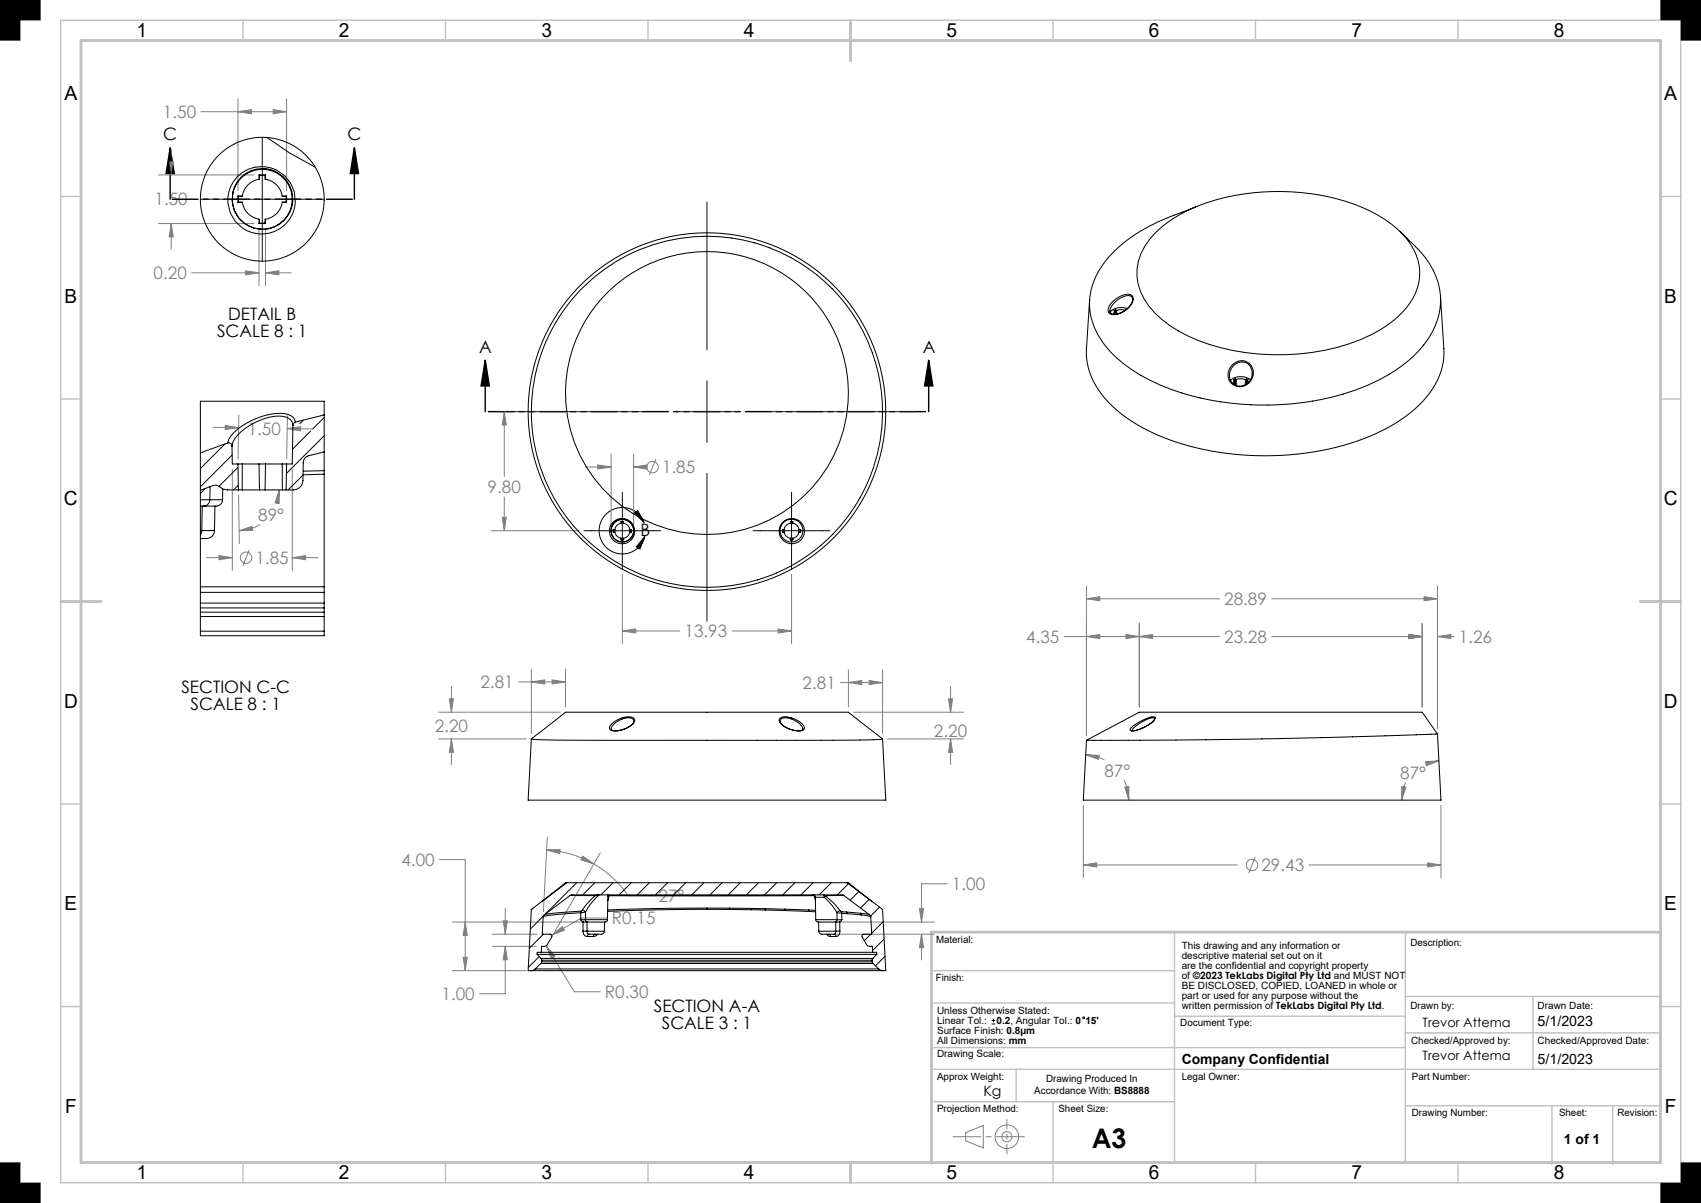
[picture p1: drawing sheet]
<svg xmlns="http://www.w3.org/2000/svg" width="420mm" height="297mm" viewBox="0 0 420 297" stroke-linecap="round" stroke-linejoin="round" font-family="sans-serif">
<g fill="none" stroke="#808080" stroke-width=".25">
<path d="M41.8 39.9h1l-.5 3.3zM42.3 36.8v6.4M49.6 27.6h21.2M58.8 27.6l3.3-.5v1zM58.8 24.4v22.7M67.5 27.1l3.3 .5-3.3 .5zM70.8 24.4v22.7M39.1 43.2h23.6M39.1 55.2h23.6M42.3 55.2l.5 3.3h-1zM42.3 55.2v6.3M64 56.5v14"/>
<path d="M65.6 56.5v14M47.3 67.4h16.7M60.7 66.8l3.3 .6-3.3 .5zM65.6 67.4l3.3-.6v1.1zM65.6 67.4h6.3M52.6 105.5l6.3 .1M55.6 105l3.3 .6-3.3 .4zM57.4 115.8v25.1M59 102.4l-.2 10.9M70.9 105.8l6.4 .1M70.9 105.8l3.3-.4v1zM71 102.6l-.2 10.7"/>
<path d="M72.2 115.8v25.1M124.5 101.6v16M124.5 101.6l.5 3.3h-1zM144.5 115.3h6.4M147.6 114.8l3.3 .5-3.3 .5zM150.9 112.1v17.7M156.4 115.3l3.3-.5v1zM156.4 112.1v17.7M156.4 115.3h1.1M161.9 113.3l-1.6 4M51 137.7h6.4M54.1 137.2l3.3 .5-3.3 .5z"/>
<path d="M58.9 122.2l.2 12M59 131l3.2-1.1 .2 1zM61.6 135.7l-1.7 4M64.2 129.5l-2.4 1.1-2.8 .4M68.9 121v3.3l-1-.2zM68.9 121l-.1 1.7-.5 1.7M72.2 137.7h6.3M72.2 137.7l3.3-.5v1zM121.3 131h21.6M124 127.7h1l-.5 3.3zM124.5 122.7v8.3M153.7 155.8l3.3-.5v1z"/>
<path d="M153.7 141.8v17.2M153.7 155.8h14.2M180.8 155.8h14.6M192.1 155.3l3.3 .5-3.3 .5zM195.4 141.8v17.2M262.8 157.2h38.3M268.3 157.2l3.3-.6v1.1zM268.3 147.8l3.3-.5v1zM268.3 144.7v36.8M268.3 147.8h32.8M278 156.6l3.3 .6-3.3 .5zM281.3 157.2l3.3-.6v1.1z"/>
<path d="M281.3 154v20.6M314 157.2h37.2M314 147.8h40.9M347.9 156.6l3.3 .6-3.3 .5zM351.2 154v20.6M351.6 147.3l3.3 .5-3.3 .5zM354.9 157.2l3.3-.6v1.1zM354.9 157.2h4.1M354.9 144.7v35.2M108.3 175.8h30.1M110.9 172.5h1.1l-.5 3.3zM111.5 169.5v6.3"/>
<path d="M128 168.4h11.6M131.2 168.4l3.3-.6v1.1zM131.2 165.2v16M136.3 167.8l3.3 .6-3.3 .5zM139.6 165.2v9.4M207.6 168.5h10.3M209.5 168.5l3.3-.5v1zM209.5 165.3v9.3M210.8 175.8h27.1M214.6 168l3.3 .5-3.3 .5zM217.9 165.3v15.9M234.2 172.5h1l-.5 3.3z"/>
<path d="M234.7 169.5v6.3M108.3 182.4h21.6M111.5 182.4l.5 3.3h-1.1zM111.5 182.4v6.4M219.2 182.4h18.7M234.7 182.4l.5 3.3h-1zM234.7 182.4v6.4M267.5 198.8v17.9M268.1 186.3l3.3 .2-.2 1zM268.1 186.3l2.3 .4 2.3 .9M277.6 192.6l.8 2.4 .3 2.5M277.7 194.3l1-.1v3.3z"/>
<path d="M346.1 194.2l1 .2-1 3.1zM347.1 193.2l-.8 2.1-.2 2.2M351.9 188.1l3.4-.3-3.1 1.3zM355.3 187.8l-2 .4M355.8 198.8v17.9M108.5 212.2h6.4v27.4M135 209.8l3.3-.1-.1 1zM135 209.8a26.1 26.1 0 0 1 11.6 3.5M135.1 206.7l-.9 18.4M143.9 211.4l2.7 1.9-3.1-1zM146.6 213.3a26.1 26.1 0 0 1 8.5 7.8h6.3M148.2 210.6l-11.3 19.6"/>
<path d="M233.9 218.2h-6.4v9.4M267.5 213.5l3.3-.5v1zM267.5 213.5h38M309.9 211.5l-1.6 4.1M323.2 213.5h32.6M352.5 213l3.3 .5-3.3 .5zM111.7 227.6h32.1M111.7 239.6h18.1M114.4 236.3h1l-.5 3.3zM114.9 227.6l.5 3.3h-1zM121.6 230.6h11M121.6 233.6h10.9"/>
<path d="M124.2 227.3h1.1l-.5 3.3zM124.8 233.6l.5 3.3h-1.1zM124.8 233.6v11.7h-6.4M124.8 224.3v6.3M134.8 233.5l7 11.3h6.4M134.8 233.5l2.2 2.6-.9 .5zM136.2 230.9l2.6-2.1 .5 .9zM149.9 226.6h-6.3l-7.4 4.3M205.9 230.6h24.8M207.5 227.6h23.2M227 224.3h1l-.5 3.3zM227.5 230.6v6.4"/>
<path d="M227.5 230.6l.5 3.3h-1zM238.4 279.6l4.4-1.7v5.5l-4.4-1.8z"/>
<circle cx="161.1" cy="115.3" r="1.41"/>
<circle cx="60.8" cy="137.7" r="1.41"/>
<circle cx="309.1" cy="213.6" r="1.41"/>
<circle cx="248.6" cy="280.6" r="1.26"/>
<circle cx="248.6" cy="280.6" r="2.92"/>
</g>
<path d="M248.6 276.4v8.5" fill="none" stroke="#808080" stroke-width=".25" stroke-dasharray="15.2 1.3 1.3 1.3" stroke-dashoffset="12.9"/>
<path d="M235.3 280.6h17.6" fill="none" stroke="#808080" stroke-width=".25" stroke-dasharray="15.2 1.3 1.3 1.3" stroke-dashoffset="8.3"/>
<path d="M0 0h10v5h-5v5h-5zM410 0h10v10h-5v-5h-5zM0 287h5v5h5v5h-10zM410 292h5v-5h5v10h-10z" fill="none" stroke="#c0c0c0" stroke-width=".25"/>
<g fill="none" stroke="#c0c0c0" stroke-width=".35">
<path d="M15 5h400v287h-400zM60 5v5M110 5v5M160 5v5M260 5v5M310 5v5M360 5v5M15 48.5h5M410 48.5h5M15 98.5h5M410 98.5h5M15 198.5h5"/>
<path d="M410 198.5h5M230 239.6h60M290 230.1v57M347 230.1v57M15 248.5h5M230 258.6h117M230 247.6h60M290 250.9h57M347 255h63M347 246h63M378.5 246v18M410 248.5h5"/>
<path d="M230 272h60M230 264h180M250.9 264v8M260 272v20M347 273h63M383.2 273v14.5M398.2 273v14.5M60 287v5M110 287v5M160 287v5M310 287v5M360 287v5"/>
</g>
<path d="M20 10h390v277h-390zM210 5v10M15 148.5h10M405 148.5h10M410 230.1h-180v57M210 287v5" fill="none" stroke="#c0c0c0" stroke-width=".7"/>
<path d="M0 0v10h5v-5h5v-5zM0 287v10h10v-5h-5v-5zM415 287v5h-5v5h10v-10zM410 0v5h5v5h5v-10z" fill-rule="evenodd" fill="#000"/>
<g fill="none" stroke="#010000" stroke-width=".25">
<path d="M244.9 252.8h.8M244.9 251.9h.8M245.3 251.5v.9"/>
<circle cx="267.6" cy="251.3" r=".22"/>
</g>
<path d="M156.6 126.7l.9-.7 1.5 3zM159 129a5.7 5.7 0 0 0-9-2.4 5.7 5.7 0 0 0 .6 9.3 5.7 5.7 0 0 0 8.6-3.5M159.2 132.4l-1.2 3.1-.9-.5z" fill="none" stroke="#000" stroke-width=".25"/>
<path d="M42 36.5l1 6.3h-2zM42 36.5v12.7M87.5 36.5l1 6.3h-2zM87.5 36.5v12.7M119.8 88.9l1 6.4h-2zM119.8 88.9v12.7M229.3 88.9l1 6.4h-2zM229.3 88.9v12.7" fill="none" stroke="#000" stroke-width=".35"/>
<path d="M229.3 101.6h-109.5" fill="none" stroke="#000" stroke-width=".35" stroke-dasharray="6.3 1.3 1.3 1.3 1.3 1.3" stroke-dashoffset="-.8"/>
<path d="M87.5 49.2h-45.5" fill="none" stroke="#000" stroke-width=".35" stroke-dasharray="6.3 1.3 1.3 1.3 1.3 1.3" stroke-dashoffset="-.5"/>
<path d="M64.8 33.9v30.6M49.5 49.2h30.5M174.6 49.9v36.5M174.6 94v15.2M122.8 101.6h36.5M166.9 101.6h15.3M174.6 116.9v36.5M189.8 101.6h36.5M144.2 131h19M153.7 121.5v19M186 131h18.9M195.4 121.5v19" fill="none" stroke="#300000" stroke-width=".25"/>
<g fill="#000">
<path d="M229.3 88.9l1 6.4h-2zM119.8 88.9l1 6.4h-2zM87.5 36.5l1 6.3h-2zM42 36.5l1 6.3h-2z"/>
<path d="M156.6 126.7l.9-.7 1.5 3zM159.2 132.4l-1.2 3.1-.9-.5z"/>
</g>
<g fill="#808080">
<path d="M114.9 227.6l.5 3.3h-1zM114.4 236.3h1l-.5 3.3zM227.5 230.6l.5 3.3h-1zM227 224.3h1l-.5 3.3zM143.9 211.4l2.7 1.9-3.1-1zM135 209.8l3.3-.1-.1 1zM136.2 230.9l3.1-1.2-.5-.9zM134.8 233.5l1.3 3.1 .9-.5zM124.8 233.6l.5 3.3h-1.1zM124.2 227.3h1.1l-.5 3.3zM55.6 105l3.3 .6-3.3 .4zM70.9 105.8l3.3-.4v1zM59 131l3.2-1.1 .2 1zM68.9 121v3.3l-1-.2zM54.1 137.2l3.3 .5-3.3 .5zM72.2 137.7l3.3-.5v1z"/>
<path d="M124.5 101.6l.5 3.3h-1zM124 127.7h1l-.5 3.3z"/>
<path d="M136.3 167.8l3.3 .6-3.3 .5zM131.2 168.4l3.3-.6v1.1zM111.5 182.4l.5 3.3h-1.1zM110.9 172.5h1.1l-.5 3.3zM234.7 182.4l.5 3.3h-1zM234.2 172.5h1l-.5 3.3zM214.6 168l3.3 .5-3.3 .5zM209.5 168.5l3.3-.5v1zM153.7 155.8l3.3-.5v1zM192.1 155.3l3.3 .5-3.3 .5zM147.6 114.8l3.3 .5-3.3 .5zM156.4 115.3l3.3-.5v1zM278 156.6l3.3 .6-3.3 .5zM268.3 157.2l3.3-.6v1.1zM347.9 156.6l3.3 .6-3.3 .5zM354.9 157.2l3.3-.6v1.1zM352.5 213l3.3 .5-3.3 .5zM267.5 213.5l3.3-.5v1zM351.6 147.3l3.3 .5-3.3 .5zM268.3 147.8l3.3-.5v1zM347.9 156.6l3.3 .6-3.3 .5zM281.3 157.2l3.3-.6v1.1zM277.7 194.3l1-.1v3.3zM268.1 186.3l3.3 .2-.2 1zM351.9 188.1l3.4-.3-3.1 1.3zM346.1 194.2l1 .2-1 3.1zM58.8 27.6l3.3-.5v1zM67.5 27.1l3.3 .5-3.3 .5zM41.8 39.9h1l-.5 3.3zM42.3 55.2l.5 3.3h-1zM65.6 67.4l3.3-.6v1.1zM60.7 66.8l3.3 .6-3.3 .5z"/>
</g>
<g fill="none" stroke="#000" stroke-width=".25">
<path d="M65.9 33.9l5.5 3.8 6.4 3.6M58.8 50h1M58.8 48.4h1M58.8 48.4v1.6M58.8 48.4l.1 .1M58.9 49.9l-.1 .1M58.9 48.5v1.4M58.9 49.9l.9 .1M59.8 50a5 5 0 0 0 4.2 4.1M59.8 48.4l-.9 .1M64 44.3a5 5 0 0 0-4.2 4.1M64 43.2l.1 .1"/>
<path d="M64 43.2h1.6M64 43.2v1.1M64 54.1v1.1M64 54.1l.1 1M64 55.2h1.6M64.1 43.3h1.3M64.1 43.3l-.1 1M64.1 55.1l-.1 .1M64.1 55.1h1.3M65.4 43.3l.2 1M65.4 55.1l.2 .1M65.6 44.3a5 5 0 0 1 4.1 4.1"/>
<path d="M65.6 43.2l-.2 .1M65.6 43.2v1.1M65.6 54.1v1.1M65.6 54.1l-.2 1M69.7 50a5 5 0 0 1-4.1 4.1M69.7 50h1.1M69.7 48.4h1.1M69.7 48.4l.9 .1M70.6 49.9l.2 .1M70.6 48.5v1.4M70.6 49.9l-.9 .1M70.8 48.4v1.6"/>
<path d="M70.8 48.4l-.2 .1M285.4 57.3a37.2 37.2 0 0 1 19.3-9 55.9 55.9 0 0 1 33.8 3.9 22.4 22.4 0 0 1 11.1 10.7 12.7 12.7 0 0 1-2.6 13.4 32.7 32.7 0 0 1-16.9 9.5 56.4 56.4 0 0 1-36.8-2.9 23.1 23.1 0 0 1-11.7-10.8 13.1 13.1 0 0 1 3.8-14.8zM295.3 51.1l-3 1.1a45.6 45.6 0 0 0-17.2 9.8 17.5 17.5 0 0 0-6 14.7 19.8 19.8 0 0 0 8.5 13.2 53.9 53.9 0 0 0 23.7 9.3 69 69 0 0 0 36.3-4.1 31.6 31.6 0 0 0 16-13.1 16.5 16.5 0 0 0-2.5-19.4l-1.6-1.7M345.7 57.2l3.8 3.7M274.7 74.5a4.6 4.6 0 0 1 4.7-1.6 1.55 1.55 0 0 1 0 2.2 5.1 5.1 0 0 1-5.1 2.5 1.06 1.06 0 0 1-.7-1.3l.2-.7zM275.3 76.9l-.3 .6M275.3 76.9v.7M275.4 76.5l-.4 .2 .3 .2M275.4 76.5l.3 .2M275.4 76.5v1.1M275.7 76.7v.8M277.8 76.6l-1-.2-1.1 .3"/>
<path d="M278.3 76.2a3.6 3.6 0 0 0-4.2 1M279.7 73.9a1.43 1.43 0 0 0-2.3-.7 5.3 5.3 0 0 0-3.3 3.5M279.7 73.9v.1M279.7 73.9a4.8 4.8 0 0 1-5.2 3.6l-.4-.3v-.4M355.7 73.1l.8 13a18.5 18.5 0 0 1-7.3 15 50.6 50.6 0 0 1-24.9 10.5 70.1 70.1 0 0 1-40.6-5.2 28.3 28.3 0 0 1-14.2-13.3l-1-3.4-.3-2.2 .8-13.5M304.5 89.9a3 3 0 0 1 4.2 0 3 3 0 0 1 .1 4.1 3 3 0 0 1-4.5 .9 3 3 0 0 1-.2-4.6zM304.7 90.1a2.7 2.7 0 0 1 3.6-.1 2.7 2.7 0 0 1 .6 3.5 2.73 2.73 0 0 1-3.3 1.8 2.73 2.73 0 0 1-2-3.1 3.6 3.6 0 0 1 1.1-2.1zM304.8 94l-.3 .4v.4M304.8 94l.1 1M305 93.5l-.4 .3 .2 .2M305 93.5l.3 .2M305 93.5v1.6"/>
<path d="M305.3 93.7a3 3 0 0 1 2.2 0M305.3 93.7l-.1 1.5M307.5 93.7v1.3M307.7 93.5l.5 .3-.3 .2M307.7 93.5l-.2 .2M307.7 93.5v1.3M307.9 94l.3 .4M307.9 94v.7M308.8 93.8a3.9 3.9 0 0 0-5 .2M49.5 111.8v-12.7h30.5v17.1M49.5 111.8v9.2M55.6 109.6l-6.1 6.1"/>
<path d="M56.2 109.4l.1-.1a.81 .81 0 0 1 1 .9M56.2 109.4l-6.7 2.4M57.3 110.2l.1 4.4h2.4M57.3 112.3l-7.8 7.9M58.8 114.6l.1 6.4M58.8 115.4l-4.6 4.6M58.9 119.8l-1.2 1.2M59.8 114.6h4.2M59.8 114.6v6.4M64 114.6h1.6M64 114.6l.1 6.4M65.6 114.6h4.1"/>
<path d="M65.6 114.6l-.2 6.4M69.7 114.6v6.4M70.8 114.6l-.2 6.4M72.3 106.3h.1M72.3 105.1a2.81 2.81 0 0 0-3.2-2.4 15.1 15.1 0 0 0-11.2 5.7l-.4 .8-.2 1M72.3 105.1l-.1 9.5h-2.5M72.9 104.2a3.2 3.2 0 0 0-3.6-2.2 17.4 17.4 0 0 0-12.4 5.7l-.7 1.7M72.9 104.2l-.4 .3-.2 .6M74.8 117.3l-3.6 3.7M74.9 103.7l-.9 .9M76.7 106.4l-4.5 4.5M80 103.1l-2.7 2.8"/>
<path d="M80 107.6l-9.3 9.3M80 111.6l-3.9 .9a1.73 1.73 0 0 0-1.2 1.7l-.1 4.4a2.4 2.4 0 0 1-2.4 2.4h-2.7M80 117.1v27.8M80 116.2v.9M80 116.2l-5.2 .1M80 117.1l-5.2 .1M80 102.4l-7.1 1.8M49.5 121v.9M49.5 125h.7M49.5 123.4v1.6M49.5 125v6M49.5 131v1.1"/>
<path d="M49.5 123.4h2.3M49.5 131h.3M49.5 121.9v1.5M49.5 133.1v11.8M49.8 131l-.3 1.1M49.8 131h3.2M49.9 125l-.1 6M50.6 120.6l-1.1 1.3M51.8 123.4a1.6 1.6 0 0 1-1.6 1.6M51.8 123.4h3.2M51.9 120.1l-.1 3.3M53 131a2.28 2.28 0 0 1-3 2h-.5v-.8"/>
<path d="M53.1 125l-.1 6M55 123.4a1.87 1.87 0 0 1-2.5 1.6h-2.3M55 120.7v2.7M59.8 121h-3.6a3.4 3.4 0 0 1-2.3-1.1l-1.1-.1-3.3 1.2M59.8 121h4.3M64.1 121h1.3M65.4 121h4.3M151.4 131.3h.4M151.4 130.7h.4M151.4 130.7v.6M151.8 131.3h.1M151.8 131.3a1.88 1.88 0 0 0 1.6 1.6"/>
<path d="M151.8 130.7v.1M153.4 129.2a1.87 1.87 0 0 0-1.6 1.5M153.4 128.8h.6M153.4 128.8v.4M153.4 132.9v.4M153.4 133.3h.6M153.4 132.9h.1M153.4 129.2h.1M153.9 129.2h.1M154 129.2a1.87 1.87 0 0 1 1.5 1.5M154 128.8v.4M154 132.9v.4"/>
<path d="M154 132.9h-.1M155.5 131.3a1.88 1.88 0 0 1-1.5 1.6M155.5 131.3h.4M155.5 130.7h.4M155.5 130.7v.1M155.5 131.3h.1M155.9 130.7v.6M193.2 131.3h.4M193.2 130.7h.4M193.2 130.7v.6M193.2 130.7v.1M193.2 131.3h.1"/>
<path d="M193.6 131.3h.1M193.6 131.3a1.88 1.88 0 0 0 1.5 1.6M193.6 130.7v.1M195.1 129.2a1.87 1.87 0 0 0-1.5 1.5M195.1 128.8h.1M195.1 128.8h.6M195.1 133.3h.6M195.1 128.8v.4M195.1 132.9v.4M195.1 132.9l.1 .3M195.2 128.8h.5M195.2 128.8l-.1 .4"/>
<path d="M195.2 133.2l-.1 .1M195.2 133.2h.5M195.7 128.8v.4M195.7 133.2v.1M195.7 129.2a1.88 1.88 0 0 1 1.6 1.5M195.7 128.8h.1M195.7 132.9v.4M195.7 132.9v.3M197.3 131.3a1.88 1.88 0 0 1-1.6 1.6M197.3 131.3h.4M197.3 130.7h.4M197.3 130.7v.1"/>
<path d="M197.3 131.3h.1M197.7 130.7v.6M49.5 144.9h30.5M49.5 150.1h30.5M49.5 148.9h30.5M49.5 148.9v1.2M49.5 152.2h30.5M49.5 151.1h30.5M49.5 151.1v1.1M49.5 150.1v1M49.5 146.2h30.5M49.5 155.8h30.5"/>
<path d="M49.5 144.9v1.3M49.5 155.8v1.2h30.5v-1.2M49.5 146.2v2.7M49.5 152.2v3.6M80 148.9v1.2M80 151.1v1.1M80 144.9v4M80 150.1v1M80 152.2v3.6M151 178.8a5.8 5.8 0 0 1 5.3-1.6 1.17 1.17 0 0 1-.5 1.9 5.9 5.9 0 0 1-5.1 1.1 .92 .92 0 0 1 .3-1.4zM151.7 178.7a4.8 4.8 0 0 1 4.4-1.3l.3 .3a1.67 1.67 0 0 1-1.3 1.9 4.6 4.6 0 0 1-4.2 .6v-.6zM192.6 177.3a4.6 4.6 0 0 1 4.9 .9l.7 .7a.92 .92 0 0 1 .3 1.2 .92 .92 0 0 1-1.2 .4 6 6 0 0 1-4.8-2.3z"/>
<path d="M198.2 180a1.1 1.1 0 0 1-1.4 .4 4.8 4.8 0 0 1-4.2-2.3l.2-.5a3.6 3.6 0 0 1 4 .6l1.1 .9 .3 .9M209.5 175.8h-69.9l-8.4 6.6M209.5 175.8l8.4 6.6M279.3 179.7a10.6 10.6 0 0 1 5.8-2.7l.2 .2a5.9 5.9 0 0 1-3.9 2.9l-1.5 .3a.58 .58 0 0 1-.9-.3zM285.1 177.5a8.2 8.2 0 0 1-5.7 2.9M285.1 177.5v-.1a1.58 1.58 0 0 0-1.9 .2 7.3 7.3 0 0 0-3.7 2.8M131.2 182.4a1044.7 1044.7 0 0 0 46.5 .4h18.7a277.6 277.6 0 0 0 21.5-.4l.8 15.1h-88.3zM217.9 182.4h.1M268.3 182.8l13-7h69.9l3.7 5.4-43.3 1.2zM354.9 181.2l.9 16.3h-88.3l.8-14.7M139.6 217.9l-5.8 4.6M139.7 217.9h.2"/>
<path d="M139.9 217.9l-8.7 6.6-.8 15.1h.7M139.9 217.9h69.3M142.4 217.9l-7.8 7.8M146.9 217.9l-3 3M151.4 217.9l-3 3M155.9 217.9l-3 3M160.3 217.9l-3 3M164.8 217.9l-3 3M169.3 217.9l-3 3M173.8 217.9l-3 3M178.3 217.9l-3 3M182.8 217.9l-3 3"/>
<path d="M187.3 217.9l-3 3M191.8 217.9l-3 3M196.3 217.9l-3 3M200.8 217.9l-3 3M205.2 217.9l-3 3M209.2 217.9h.3l5.8 4.6M209.2 217.9l8.7 6.6 .8 15.1h-.7M209.5 218.2l-2.8 2.7M131.1 239.6h86.9M131.6 224.2l-.4 .4M132.1 239.2l-1 .4M132.1 239.2h84.9"/>
<path d="M132.6 235.6h83.9M132.6 235.6l1 1M133.1 236.2l-2.7 2.6M133.6 237.9h82M133.6 237.9l-1.5 1.3M133.6 236.6l.2 .5M133.6 236.6h81.9M133.6 235.1h81.9M133.6 235.1h-.9l-.1 .5M133.7 237.5l-.1 .4M133.7 237.5h81.7M133.8 237.1h81.6"/>
<path d="M133.8 237.1l-.1 .4M134.1 226.4l-.2 4.2h1.9a.45 .45 0 0 1 .4 .7l-1.2 2.1-.4 .2h-.9l-.1 1.5M134.1 226.2l-3.2 3.2M134.2 230.6l-3.5 3.5M140.8 221.1h6.2M140.8 221.1h67.5M140.8 221.1l-6.5 4.8-.2 .5M143.4 227.1l.6 .5M143.4 225.3l-6.8 .6-2.5 .5M143.4 225.3v1.8M143.5 225l-.1 .3M143.5 225l-5.9 .4-3.1 .4"/>
<path d="M143.8 224.7l-.3 .3M143.8 224.7l.8 .4M143.9 229.9a1.13 1.13 0 0 0 1.1 1.3M143.9 229.9h1M144 227.6h1M144 227.6l-.1 2.3M144.6 227.1l.1 .4 .3 .1M144.6 227.1h-1.2M144.6 227.1h5.4M144.6 225.1v2M144.6 225.1l-1.2 .2M144.9 229.9l.2 .6 .4 .1"/>
<path d="M144.9 229.9h4.3M145 227.6l-.1 2.3M145 231.2h1.5M145.5 230.6l-.3 .2-.2 .4M146.9 230.6l-.2 .2-.2 .4M147 221.1l-1.9 1.8-1.3 1.8M147.6 230.6l-.6 .5-.5 .1M147.9 220.9l-.9 .2M148 220.9l-1.6 1.5-1.8 2.7M149.2 229.9a1.02 1.02 0 0 1-1.4 .7h-2.3M149.3 227.6l-.1 2.3M150 227.1l-.2 .4a9.7 9.7 0 0 1-3.8 .1h-1"/>
<path d="M150.4 221.1l-.3-.2-.1 6.2M150.4 221.1l-.3 1.3M174.6 224.5h5.5M174.6 224.2h5.5M174.6 224.2v.3M174.6 224.5l-11.2 .1-13.4 .4M174.6 224.2l-24.6 .4M180.1 224.2l5.4 .1M180.1 224.2v.3M180.1 224.5l5.4 .1M185.5 224.3h3.4M185.5 224.3v.3"/>
<path d="M185.5 224.6l3.5 .1M188.9 224.3l4.9 .2M188.9 224.3l.1 .4M189 224.7l4.8 .1M193.8 224.5l5.9 .2M193.8 224.5v.3M193.8 224.8l6 .2M199.7 224.7l.1 .3M199.7 224.7h1.7M199.8 225l1.6 .1M201.1 221.1l-.4-.2 .4 .2 .2 .4M201.1 221.1h-50.7"/>
<path d="M201.1 221.1l.2 1.1M201.1 221.1l.2 .3M201.3 221.5h2.2M201.3 221.5l.1 5.6M201.4 227.1l.2 .4 .3 .1h4.3M201.4 227.1h5.3M202.1 227.6l.1 2.3M202.2 229.9a1.18 1.18 0 0 0 1.6 .7h2.1M202.2 229.9h4.2M203.5 221.5l2 2.1 1.2 1.7M203.7 221.1l2.3 2.1 1.5 1.7M203.7 221.1l-.4-.2 .2 .6"/>
<path d="M203.7 221.1l-.2 .4M204.1 230.6l.5 .5 .4 .1M204.6 230.6l.3 .2 .1 .4M205 231.2h1.4M205.9 230.6l.4 .2 .1 .4M206.4 227.6v2.3M206.4 229.9l-.2 .6-.3 .1M206.7 225.3v1.8M206.7 225.3l1.1 .2M206.7 227.1l-.1 .4-.4 .1M206.7 227.1h1.2M207.3 227.6h-1.1"/>
<path d="M207.3 227.6l.1 2.3M207.4 229.9a1.16 1.16 0 0 1-1 1.3M207.4 229.9h-1M207.5 224.9l.2 .2M207.5 224.9l-.8 .4M207.7 225.1l.1 .4M207.7 225.1l1.3 .1M207.8 225.5l.1 1.6M207.8 225.5l1.4 .1M207.9 227.1l-.6 .5M208.3 221.1l6.5 4.8 .2 .5M208.3 221.1h-4.6"/>
<path d="M209 225.2l3.4 .3M209 225.2l.2 .4M209.2 225.6l3.4 .3M212.1 220.1l-2.2 2.1M212.4 225.5l.2 .4M212.4 225.5l2.2 .3M212.6 225.9l2.4 .5M214.6 222l-2.1 2.2M215 230.6l-1.6 1.6M215 226.4l.2 4.2h-1.9a.45 .45 0 0 0-.4 .7l1.2 2.1 .4 .2h.9l.1 1.5M215 226.4h.1M215.4 237.1v.4"/>
<path d="M215.4 237.5l.2 .4M215.5 235.1h1v.5M215.5 236.6l-.1 .5M215.6 237.9l1.4 1.3M216.5 235.6l-1 1M217 239.2l1 .4M217.2 224l-2.2 2.2M218.1 227.6l-2.9 2.8M218.3 231.8l-2.9 2.9M218.5 236.1l-2.3 2.3"/>
<circle cx="64.6" cy="49.4" r="8.3"/>
<circle cx="64.8" cy="49.2" r="15.3"/>
<circle cx="64.8" cy="49.2" r="7.4"/>
<circle cx="64.8" cy="49.1" r="7.5"/>
<circle cx="174.6" cy="97" r="34.9"/>
<circle cx="174.5" cy="101.7" r="43.3"/>
<circle cx="174.6" cy="101.6" r="44.2"/>
<circle cx="153.6" cy="131.1" r="3.1"/>
<circle cx="153.7" cy="131" r="2.78"/>
<circle cx="153.7" cy="131" r="2.82"/>
<circle cx="195.4" cy="131" r="2.82"/>
<circle cx="195.5" cy="131.1" r="3.1"/>
</g>
<text font-size="6.7" fill="#010000" x="269.6" y="283.5">A3</text>
<g font-size="4.8" fill="#010000">
<text x="33.8" y="9.2">1</text>
<text x="83.7" y="9.2">2</text>
<text x="133.7" y="9.2">3</text>
<text x="183.7" y="9.2">4</text>
<text x="233.7" y="9.2">5</text>
<text x="283.7" y="9.2">6</text>
<text x="333.7" y="9.2">7</text>
<text x="383.7" y="9.2">8</text>
<text x="15.9" y="24.7">A</text>
<text x="410.9" y="24.7">A</text>
<text x="15.9" y="74.7">B</text>
<text x="410.9" y="74.7">B</text>
<text x="15.8" y="124.7">C</text>
<text x="410.8" y="124.7">C</text>
<text x="15.8" y="174.7">D</text>
<text x="410.8" y="174.7">D</text>
<text x="15.9" y="224.7">E</text>
<text x="410.9" y="224.7">E</text>
<text x="16.1" y="274.7">F</text>
<text x="411.1" y="274.7">F</text>
<text x="33.8" y="291.2">1</text>
<text x="83.7" y="291.2">2</text>
<text x="133.7" y="291.2">3</text>
<text x="183.7" y="291.2">4</text>
<text x="233.7" y="291.2">5</text>
<text x="283.7" y="291.2">6</text>
<text x="333.7" y="291.2">7</text>
<text x="383.7" y="291.2">8</text>
</g>
<g font-size="4.2" fill="#808080">
<text x="40.2" y="29.2">1.50</text>
<text x="38.2" y="50.6">1.50</text>
<text x="37.9" y="69">0.20</text>
<text x="61.2" y="107.3">1.50</text>
<text x="163.5" y="116.9">1.85</text>
<text x="120.4" y="121.8">9.80</text>
<text x="63.8" y="128.6">89°</text>
<text x="63.1" y="139.3">1.85</text>
<text x="302.3" y="149.4">28.89</text>
<text x="169" y="157.4">13.93</text>
<text x="253.4" y="158.8">4.35</text>
<text x="302.3" y="158.8">23.28</text>
<text x="360.2" y="158.8">1.26</text>
<text x="118.6" y="170">2.81</text>
<text x="198.2" y="170.1">2.81</text>
<text x="107.4" y="180.6">2.20</text>
<text x="230.6" y="181.8">2.20</text>
<text x="272.7" y="191.7">87°</text>
<text x="345.7" y="192.3">87°</text>
<text x="99.1" y="213.8">4.00</text>
<text x="311.5" y="215.1">29.43</text>
<text x="235.1" y="219.8">1.00</text>
<text x="162.6" y="222.7">27°</text>
<text x="151.1" y="228.2">R0.15</text>
<text x="109" y="246.9">1.00</text>
<text x="149.3" y="246.4">R0.30</text>
</g>
<g font-size="4.2">
<text x="40.3" y="34.6">C</text>
<text x="85.8" y="34.6">C</text>
<text x="118.3" y="87">A</text>
<text x="227.8" y="87">A</text>
<text x="158.2" y="132.3">B</text>
</g>
<g font-size="4.2" fill="#010000">
<text x="53.6" y="83.2">SCALE 8 : 1</text>
<text x="56.3" y="79">DETAIL B</text>
<text x="44.8" y="171.2">SECTION C-C</text>
<text x="47.1" y="175.4">SCALE 8 : 1</text>
<text x="161.4" y="249.8">SECTION A-A</text>
<text x="163.4" y="254">SCALE 3 : 1</text>
</g>
<g font-size="3.5" fill="#010000">
<text x="379.6" y="253.4">5/1/2023</text>
<text x="379.6" y="262.7">5/1/2023</text>
<text x="242.8" y="270.7">Kg</text>
</g>
<g font-size="3.4" fill="#010000">
<text x="291.8" y="262.7">Company Confidential</text>
<text x="386.2" y="282.4">1 of 1</text>
</g>
<g font-size="3.2" fill="#010000">
<text x="351.3" y="253.4">Trevor Attema</text>
<text x="351.3" y="261.6">Trevor Attema</text>
</g>
<g font-size="2.5" fill="#010000">
<text x="231.1" y="232.8">Material:</text>
<text x="348.3" y="233.5">Description:</text>
<text x="291.8" y="234.2">This drawing and any information or</text>
<text x="291.8" y="236.7">descriptive material set out on it</text>
<text x="291.8" y="239.2">are the confidential and copyright property</text>
<text x="231.1" y="242.2">Finish:</text>
<text x="291.8" y="241.6">of ©2023 TekLabs Digital Pty Ltd and MUST NOT</text>
<text x="291.8" y="244.1">BE DISCLOSED, COPIED, LOANED in whole or</text>
<text x="231.4" y="250.3">Unless Otherwise Stated:</text>
<text x="291.8" y="246.6">part or used for any purpose without the</text>
<text x="291.8" y="249">written permission of TekLabs Digital Pty Ltd.</text>
<text x="348.3" y="249">Drawn by:</text>
<text x="379.6" y="249">Drawn Date:</text>
<text x="231.4" y="252.8">Linear Tol.:</text>
<text x="231.4" y="255.2">Surface Finish: 0.8µm</text>
<text x="231.4" y="257.7">All Dimensions: mm</text>
<text x="246.1" y="252.8">0.2, Angular Tol.: 0</text>
<text x="268" y="252.8">15'</text>
<text x="291.4" y="253.4">Document Type:</text>
<text x="348.4" y="257.7">Checked/Approved by:</text>
<text x="379.6" y="257.7">Checked/Approved Date:</text>
<text x="231.4" y="261.1">Drawing Scale:</text>
<text x="231.4" y="266.7">Approx Weight:</text>
<text x="255.4" y="270">Accordance With: BS8888</text>
<text x="258.3" y="267.2">Drawing Produced In</text>
<text x="291.8" y="266.7">Legal Owner:</text>
<text x="348.6" y="266.7">Part Number:</text>
<text x="231.4" y="274.6">Projection Method:</text>
<text x="261.3" y="274.5">Sheet Size:</text>
<text x="348.6" y="275.4">Drawing Number:</text>
<text x="384.9" y="275.4">Sheet:</text>
<text x="399.4" y="275.4">Revision:</text>
</g>
</svg>
